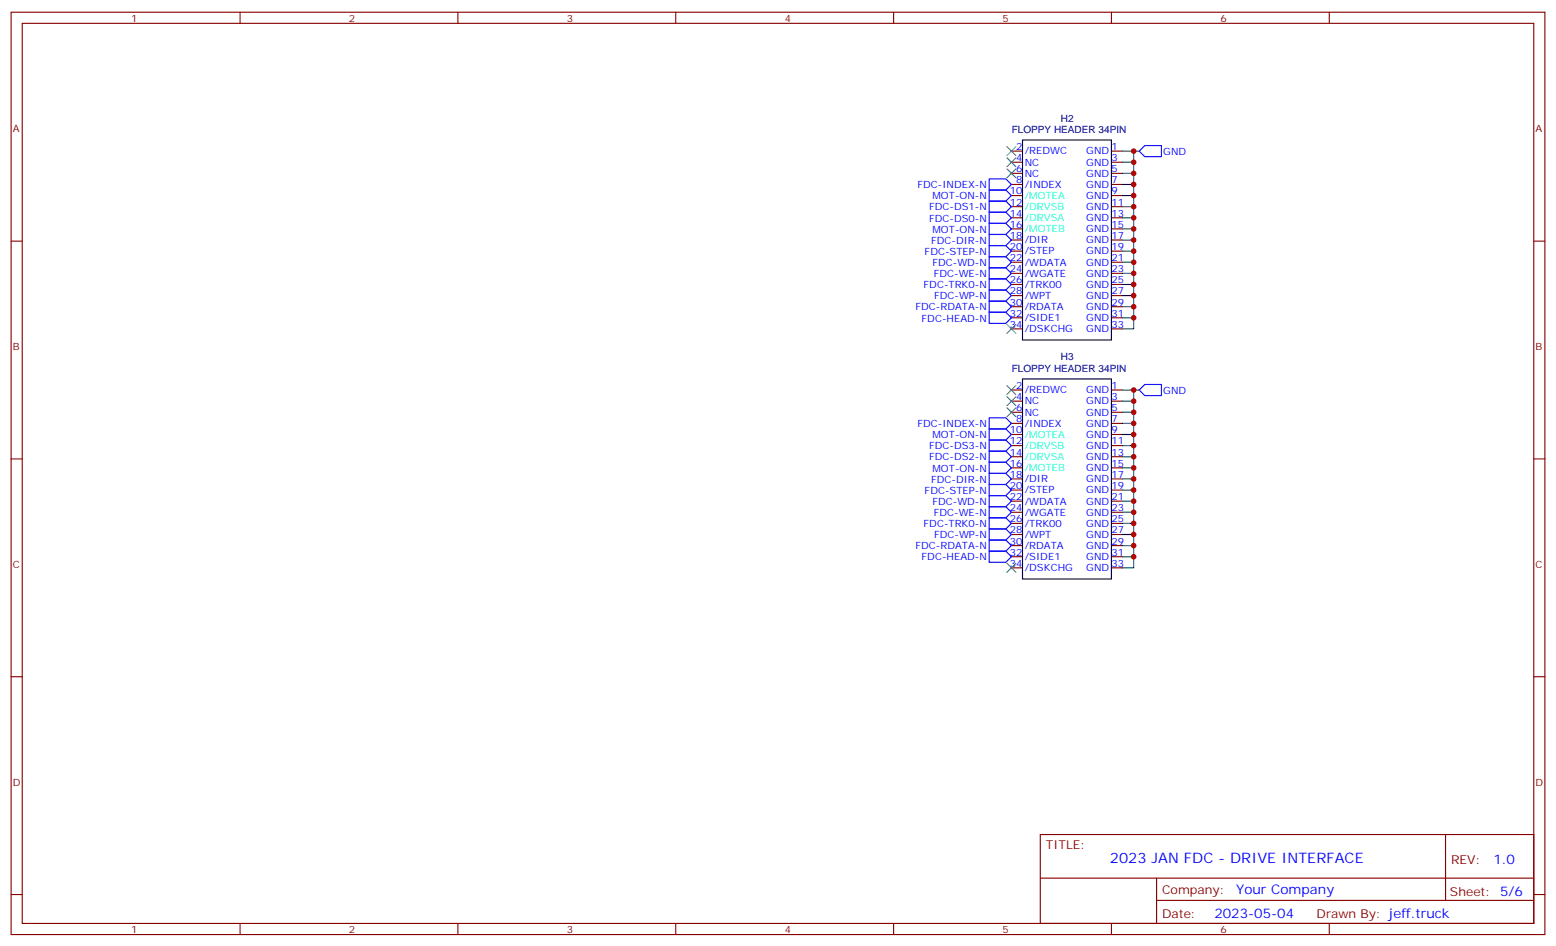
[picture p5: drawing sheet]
<svg xmlns="http://www.w3.org/2000/svg" width="494mm" height="300mm" viewBox="0 0 494 300" stroke-linecap="round" stroke-linejoin="round" font-family="sans-serif">
<g fill="none" stroke="#870000" stroke-width=".35">
<path d="M3.5 3.9h486.9v292.8h-486.9zM7.1 7.4h479.7v285.8h-479.7zM76.2 3.9v3.5M145.3 3.9v3.5M214.5 3.9v3.5M283.6 3.9v3.5M352.8 3.9v3.5M421.9 3.9v3.5M321 48h3.6M321 51.5h3.6M321 55h3.6M321 58.6h3.6"/>
<path d="M352.8 48h3.5M352.8 51.5h3.5M352.8 55h3.5M352.8 58.6h3.5M3.5 76.6h3.6M321 62.1h3.6M321 65.6h3.6M321 69.1h3.6M321 72.7h3.6M321 76.2h3.6M321 79.7h3.6M352.8 62.1h3.5"/>
<path d="M352.8 65.6h3.5M352.8 69.1h3.5M352.8 72.7h3.5M352.8 76.2h3.5M352.8 79.7h3.5M486.8 76.6h3.6M321 83.3h3.6M321 86.8h3.6M321 90.3h3.6M321 93.8h3.6M321 97.4h3.6M352.8 83.3h3.5"/>
<path d="M352.8 86.8h3.5M352.8 90.3h3.5M352.8 93.8h3.5M352.8 97.4h3.5M321 100.9h3.6M321 104.4h3.6M352.8 100.9h3.5M352.8 104.4h3.5M321 123.8h3.6M321 127.4h3.6M321 130.9h3.6M321 134.4h3.6"/>
<path d="M321 137.9h3.6M352.8 123.8h3.5M352.8 127.4h3.5M352.8 130.9h3.5M352.8 134.4h3.5M352.8 137.9h3.5M3.5 145.7h3.6M321 141.5h3.6M321 145h3.6M321 148.5h3.6M321 152h3.6M321 155.6h3.6"/>
<path d="M321 159.1h3.6M352.8 141.5h3.5M352.8 145h3.5M352.8 148.5h3.5M352.8 152h3.5M352.8 155.6h3.5M352.8 159.1h3.5M486.8 145.7h3.6M321 162.6h3.6M321 166.2h3.6M321 169.7h3.6M321 173.2h3.6"/>
<path d="M321 176.7h3.6M352.8 162.6h3.5M352.8 166.2h3.5M352.8 169.7h3.5M352.8 173.2h3.5M352.8 176.7h3.5M321 180.3h3.6M352.8 180.3h3.5M3.5 214.8h3.6M486.8 214.8h3.6M330.2 264.9h156.6v28.3h-156.6zM330.2 278.8h156.5"/>
<path d="M367.1 278.8v14.1M458.8 265v20.8M3.5 284h3.6M76.2 293.2v3.5M145.3 293.2v3.5M214.5 293.2v3.5M283.6 293.2v3.5M352.8 293.2v3.5M367.1 285.8h119.6M421.9 293.2v3.5M486.8 284h3.6"/>
</g>
<path d="M324.6 44.4h28.2v63.5h-28.2zM324.6 120.3h28.2v63.5h-28.2z" fill="none" stroke="#000" stroke-width=".35"/>
<g fill="none" stroke="#008700" stroke-width=".35">
<path d="M356.3 48h5.3M359.8 48v3.5h-3.5M359.8 51.5v3.5h-3.5M359.8 55v3.6h-3.5M359.8 58.6v3.5h-3.5M359.8 62.1v3.5h-3.5M359.8 65.6v3.5h-3.5M359.8 69.1v3.6h-3.5M359.8 72.7v3.5h-3.5M359.8 76.2v3.5h-3.5M359.8 79.7v3.6h-3.5M359.8 83.3v3.5h-3.5"/>
<path d="M359.8 86.8v3.5h-3.5M359.8 90.3v3.5h-3.5M359.8 93.8v3.6h-3.5M359.8 97.4v3.5h-3.5M359.8 100.9v3.5h-3.5M356.3 123.8h5.3M359.8 123.8v3.6h-3.5M359.8 127.4v3.5h-3.5M359.8 130.9v3.5h-3.5M359.8 134.4v3.5h-3.5M359.8 137.9v3.6h-3.5M359.8 141.5v3.5h-3.5"/>
<path d="M359.8 145v3.5h-3.5M359.8 148.5v3.5h-3.5M359.8 152v3.6h-3.5M359.8 155.6v3.5h-3.5M359.8 159.1v3.5h-3.5M359.8 162.6v3.6h-3.5M359.8 166.2v3.5h-3.5M359.8 169.7v3.5h-3.5M359.8 173.2v3.5h-3.5M359.8 176.7v3.6h-3.5"/>
</g>
<g fill="none" stroke="#00f" stroke-width=".35">
<path d="M314 56.8h5.3l1.7 1.8-1.7 1.7h-5.3zM363.4 46.2h5.3v3.5h-5.3l-1.8-1.7zM314 74.4h5.3l1.7 1.8-1.7 1.8h-5.3zM314 78h5.3l1.7 1.7-1.7 1.8h-5.3zM314 67.4h5.3l1.7 1.7-1.7 1.8h-5.3zM314 63.9h5.3l1.7 1.7-1.7 1.8h-5.3zM314 60.3h5.3l1.7 1.8-1.7 1.8h-5.3zM314 70.9h5.3l1.7 1.8-1.7 1.7h-5.3zM314 81.5h5.3l1.7 1.8-1.7 1.7h-5.3zM314 85h5.3l1.7 1.8-1.7 1.7h-5.3zM314 88.5h5.3l1.7 1.8-1.7 1.8h-5.3zM314 92.1h5.3l1.7 1.7-1.7 1.8h-5.3z"/>
<path d="M314 95.6h5.3l1.7 1.8-1.7 1.7h-5.3zM314 99.1h5.3l1.7 1.8-1.7 1.8h-5.3zM314 139.7h5.3l1.7 1.8-1.7 1.7h-5.3zM314 132.6h5.3l1.7 1.8-1.7 1.8h-5.3zM314 136.2h5.3l1.7 1.7-1.7 1.8h-5.3zM361.6 123.8l1.8-1.7h5.3v3.5h-5.3zM314 143.2h5.3l1.7 1.8-1.7 1.8h-5.3zM314 146.8h5.3l1.7 1.7-1.7 1.8h-5.3zM314 150.3h5.3l1.7 1.7-1.7 1.8h-5.3zM314 153.8h5.3l1.7 1.8-1.7 1.7h-5.3zM314 157.3h5.3l1.7 1.8-1.7 1.8h-5.3zM314 160.9h5.3l1.7 1.7-1.7 1.8h-5.3z"/>
<path d="M314 164.4h5.3l1.7 1.8-1.7 1.7h-5.3zM314 167.9h5.3l1.7 1.8-1.7 1.7h-5.3zM314 171.4h5.3l1.7 1.8-1.7 1.8h-5.3zM314 175h5.3l1.7 1.7-1.7 1.8h-5.3z"/>
</g>
<g fill="none" stroke="#3c3" stroke-width=".35">
<path d="M319.6 50.1l2.8 2.8M319.6 53.6l2.8 2.8M319.6 46.6l2.8 2.8M322.4 50.1l-2.8 2.8M322.4 53.6l-2.8 2.8M322.4 46.6l-2.8 2.8M319.6 103l2.8 2.8M322.4 103l-2.8 2.8M319.6 125.9l2.8 2.9M319.6 129.5l2.8 2.8M319.6 122.4l2.8 2.8M322.4 125.9l-2.8 2.9"/>
<path d="M322.4 129.5l-2.8 2.8M322.4 122.4l-2.8 2.8M319.6 178.9l2.8 2.8M322.4 178.9l-2.8 2.8"/>
</g>
<g fill="#c00">
<circle cx="359.8" cy="48" r=".88"/>
<circle cx="359.8" cy="51.5" r=".88"/>
<circle cx="359.8" cy="55" r=".88"/>
<circle cx="359.8" cy="58.6" r=".88"/>
<circle cx="359.8" cy="62.1" r=".88"/>
<circle cx="359.8" cy="65.6" r=".88"/>
<circle cx="359.8" cy="69.1" r=".88"/>
<circle cx="359.8" cy="72.7" r=".88"/>
<circle cx="359.8" cy="76.2" r=".88"/>
<circle cx="359.8" cy="79.7" r=".88"/>
<circle cx="359.8" cy="83.3" r=".88"/>
<circle cx="359.8" cy="86.8" r=".88"/>
<circle cx="359.8" cy="90.3" r=".88"/>
<circle cx="359.8" cy="93.8" r=".88"/>
<circle cx="359.8" cy="97.4" r=".88"/>
<circle cx="359.8" cy="100.9" r=".88"/>
<circle cx="359.8" cy="123.8" r=".88"/>
<circle cx="359.8" cy="127.4" r=".88"/>
<circle cx="359.8" cy="130.9" r=".88"/>
<circle cx="359.8" cy="134.4" r=".88"/>
<circle cx="359.8" cy="137.9" r=".88"/>
<circle cx="359.8" cy="141.5" r=".88"/>
<circle cx="359.8" cy="145" r=".88"/>
<circle cx="359.8" cy="148.5" r=".88"/>
<circle cx="359.8" cy="152" r=".88"/>
<circle cx="359.8" cy="155.6" r=".88"/>
<circle cx="359.8" cy="159.1" r=".88"/>
<circle cx="359.8" cy="162.6" r=".88"/>
<circle cx="359.8" cy="166.2" r=".88"/>
<circle cx="359.8" cy="169.7" r=".88"/>
<circle cx="359.8" cy="173.2" r=".88"/>
<circle cx="359.8" cy="176.7" r=".88"/>
</g>
<text font-size="4.6" fill="#00f" x="352.3" y="274">2023 JAN FDC - DRIVE INTERFACE</text>
<g font-size="4.2" fill="#00f">
<text x="474" y="274.2">1.0</text>
<text x="392.4" y="283.8">Your Company</text>
<text x="385.5" y="291.6">2023-05-04</text>
</g>
<g font-size="3.9" fill="#800">
<text x="332" y="269.5">TITLE:</text>
<text x="460.6" y="274.2">REV:</text>
<text x="368.9" y="283.7">Company:</text>
<text x="460.2" y="284.3">Sheet: 5/6</text>
<text x="368.9" y="291.4">Date:</text>
<text x="417.9" y="291.5">Drawn By: jeff.truck</text>
</g>
<g font-size="3.2" fill="#800">
<text x="41.6" y="6.9">1</text>
<text x="110.8" y="6.9">2</text>
<text x="179.9" y="6.9">3</text>
<text x="249.1" y="6.9">4</text>
<text x="318.2" y="6.9">5</text>
<text x="387.3" y="6.9">6</text>
<text x="4.1" y="42">A</text>
<text x="487.4" y="42">A</text>
<text x="4.1" y="111.1">B</text>
<text x="487.4" y="111.1">B</text>
<text x="4.1" y="180.3">C</text>
<text x="487.4" y="180.3">C</text>
<text x="4.1" y="249.4">D</text>
<text x="487.4" y="249.4">D</text>
<text x="41.6" y="296.2">1</text>
<text x="110.8" y="296.2">2</text>
<text x="179.9" y="296.2">3</text>
<text x="249.1" y="296.2">4</text>
<text x="318.2" y="296.2">5</text>
<text x="387.3" y="296.2">6</text>
</g>
<g font-size="3.2" fill="#000080">
<text x="336.7" y="38.6">H2</text>
<text x="321.2" y="42.1">FLOPPY HEADER 34PIN</text>
<text x="321.2" y="117.9">FLOPPY HEADER 34PIN</text>
<text x="336.7" y="114.4">H3</text>
</g>
<g font-size="3.2" fill="#00f">
<text x="322.5" y="47.6">2</text>
<text x="352.8" y="47.6">1</text>
<text x="322.5" y="51.2">4</text>
<text x="325.3" y="49">/REDWC</text>
<text x="325.3" y="52.6">NC</text>
<text x="344.8" y="49">GND</text>
<text x="344.8" y="52.6">GND</text>
<text x="352.8" y="51.2">3</text>
<text x="369.2" y="49.3">GND</text>
<text x="291.2" y="59.7">FDC-INDEX-N</text>
<text x="322.5" y="54.7">6</text>
<text x="322.5" y="58.2">8</text>
<text x="325.3" y="56.1">NC</text>
<text x="325.3" y="59.6">/INDEX</text>
<text x="344.8" y="56.1">GND</text>
<text x="344.8" y="59.6">GND</text>
<text x="352.8" y="54.7">5</text>
<text x="352.8" y="58.2">7</text>
<text x="296" y="63.3">MOT-ON-N</text>
<text x="320.5" y="61.7">10</text>
<text x="320.5" y="65.3">12</text>
<text x="344.8" y="63.1">GND</text>
<text x="352.8" y="61.7">9</text>
<text x="352.8" y="65.3">11</text>
<text x="294.9" y="70.3">FDC-DS0-N</text>
<text x="294.9" y="66.8">FDC-DS1-N</text>
<text x="320.5" y="68.8">14</text>
<text x="344.8" y="66.7">GND</text>
<text x="344.8" y="70.2">GND</text>
<text x="352.8" y="68.8">13</text>
<text x="295.5" y="77.4">FDC-DIR-N</text>
<text x="296" y="73.9">MOT-ON-N</text>
<text x="320.5" y="72.3">16</text>
<text x="320.5" y="75.8">18</text>
<text x="325.3" y="77.3">/DIR</text>
<text x="344.8" y="73.7">GND</text>
<text x="344.8" y="77.3">GND</text>
<text x="352.8" y="72.3">15</text>
<text x="352.8" y="75.8">17</text>
<text x="293.5" y="80.9">FDC-STEP-N</text>
<text x="320.5" y="79.4">20</text>
<text x="320.5" y="82.9">22</text>
<text x="325.3" y="80.8">/STEP</text>
<text x="344.8" y="80.8">GND</text>
<text x="352.8" y="79.4">19</text>
<text x="352.8" y="82.9">21</text>
<text x="295.9" y="84.4">FDC-WD-N</text>
<text x="296.4" y="88">FDC-WE-N</text>
<text x="320.5" y="86.4">24</text>
<text x="320.5" y="90">26</text>
<text x="325.3" y="84.3">/WDATA</text>
<text x="325.3" y="87.8">/WGATE</text>
<text x="344.8" y="84.3">GND</text>
<text x="344.8" y="87.8">GND</text>
<text x="352.8" y="86.4">23</text>
<text x="352.8" y="90">25</text>
<text x="293.2" y="91.5">FDC-TRK0-N</text>
<text x="296.5" y="95">FDC-WP-N</text>
<text x="320.5" y="93.5">28</text>
<text x="325.3" y="91.4">/TRK00</text>
<text x="325.3" y="94.9">/WPT</text>
<text x="344.8" y="91.4">GND</text>
<text x="344.8" y="94.9">GND</text>
<text x="352.8" y="93.5">27</text>
<text x="290.6" y="98.5">FDC-RDATA-N</text>
<text x="320.5" y="97">30</text>
<text x="320.5" y="100.5">32</text>
<text x="325.3" y="98.4">/RDATA</text>
<text x="325.3" y="102">/SIDE1</text>
<text x="344.8" y="98.4">GND</text>
<text x="344.8" y="102">GND</text>
<text x="352.8" y="97">29</text>
<text x="352.8" y="100.5">31</text>
<text x="292.5" y="102.1">FDC-HEAD-N</text>
<text x="320.5" y="104.1">34</text>
<text x="325.3" y="105.5">/DSKCHG</text>
<text x="344.8" y="105.5">GND</text>
<text x="352.8" y="104.1">33</text>
<text x="322.5" y="123.5">2</text>
<text x="325.3" y="124.9">/REDWC</text>
<text x="344.8" y="124.9">GND</text>
<text x="352.8" y="123.5">1</text>
<text x="369.2" y="125.1">GND</text>
<text x="322.5" y="127">4</text>
<text x="322.5" y="130.5">6</text>
<text x="325.3" y="128.4">NC</text>
<text x="325.3" y="131.9">NC</text>
<text x="344.8" y="128.4">GND</text>
<text x="344.8" y="131.9">GND</text>
<text x="352.8" y="127">3</text>
<text x="352.8" y="130.5">5</text>
<text x="291.2" y="135.6">FDC-INDEX-N</text>
<text x="320.5" y="137.6">10</text>
<text x="322.5" y="134.1">8</text>
<text x="325.3" y="135.5">/INDEX</text>
<text x="344.8" y="135.5">GND</text>
<text x="352.8" y="134.1">7</text>
<text x="352.8" y="137.6">9</text>
<text x="294.9" y="142.6">FDC-DS3-N</text>
<text x="296" y="139.2">MOT-ON-N</text>
<text x="320.5" y="141.1">12</text>
<text x="344.8" y="139">GND</text>
<text x="344.8" y="142.5">GND</text>
<text x="352.8" y="141.1">11</text>
<text x="294.9" y="146.2">FDC-DS2-N</text>
<text x="296" y="149.7">MOT-ON-N</text>
<text x="320.5" y="144.6">14</text>
<text x="320.5" y="148.2">16</text>
<text x="344.8" y="146">GND</text>
<text x="344.8" y="149.6">GND</text>
<text x="352.8" y="144.6">13</text>
<text x="352.8" y="148.2">15</text>
<text x="295.5" y="153.2">FDC-DIR-N</text>
<text x="320.5" y="151.7">18</text>
<text x="320.5" y="155.2">20</text>
<text x="325.3" y="153.1">/DIR</text>
<text x="344.8" y="153.1">GND</text>
<text x="352.8" y="151.7">17</text>
<text x="352.8" y="155.2">19</text>
<text x="293.5" y="156.7">FDC-STEP-N</text>
<text x="295.9" y="160.3">FDC-WD-N</text>
<text x="320.5" y="158.7">22</text>
<text x="325.3" y="156.6">/STEP</text>
<text x="325.3" y="160.2">/WDATA</text>
<text x="344.8" y="156.6">GND</text>
<text x="344.8" y="160.2">GND</text>
<text x="352.8" y="158.7">21</text>
<text x="293.2" y="167.3">FDC-TRK0-N</text>
<text x="296.4" y="163.8">FDC-WE-N</text>
<text x="320.5" y="162.3">24</text>
<text x="320.5" y="165.8">26</text>
<text x="325.3" y="163.7">/WGATE</text>
<text x="325.3" y="167.2">/TRK00</text>
<text x="344.8" y="163.7">GND</text>
<text x="344.8" y="167.2">GND</text>
<text x="352.8" y="162.3">23</text>
<text x="352.8" y="165.8">25</text>
<text x="296.5" y="170.9">FDC-WP-N</text>
<text x="320.5" y="169.3">28</text>
<text x="320.5" y="172.9">30</text>
<text x="325.3" y="170.7">/WPT</text>
<text x="344.8" y="170.7">GND</text>
<text x="352.8" y="169.3">27</text>
<text x="352.8" y="172.9">29</text>
<text x="290.6" y="174.4">FDC-RDATA-N</text>
<text x="292.5" y="177.9">FDC-HEAD-N</text>
<text x="320.5" y="176.4">32</text>
<text x="320.5" y="179.9">34</text>
<text x="325.3" y="174.3">/RDATA</text>
<text x="325.3" y="177.8">/SIDE1</text>
<text x="344.8" y="174.3">GND</text>
<text x="344.8" y="177.8">GND</text>
<text x="352.8" y="176.4">31</text>
<text x="352.8" y="179.9">33</text>
<text x="325.3" y="181.3">/DSKCHG</text>
<text x="344.8" y="181.3">GND</text>
</g>
<g font-size="3.2" fill="#0fc">
<text x="325.3" y="63.1">/MOTEA</text>
<text x="325.3" y="66.7">/DRVSB</text>
<text x="325.3" y="70.2">/DRVSA</text>
<text x="325.3" y="73.7">/MOTEB</text>
<text x="325.3" y="139">/MOTEA</text>
<text x="325.3" y="142.5">/DRVSB</text>
<text x="325.3" y="146">/DRVSA</text>
<text x="325.3" y="149.6">/MOTEB</text>
</g>
</svg>
